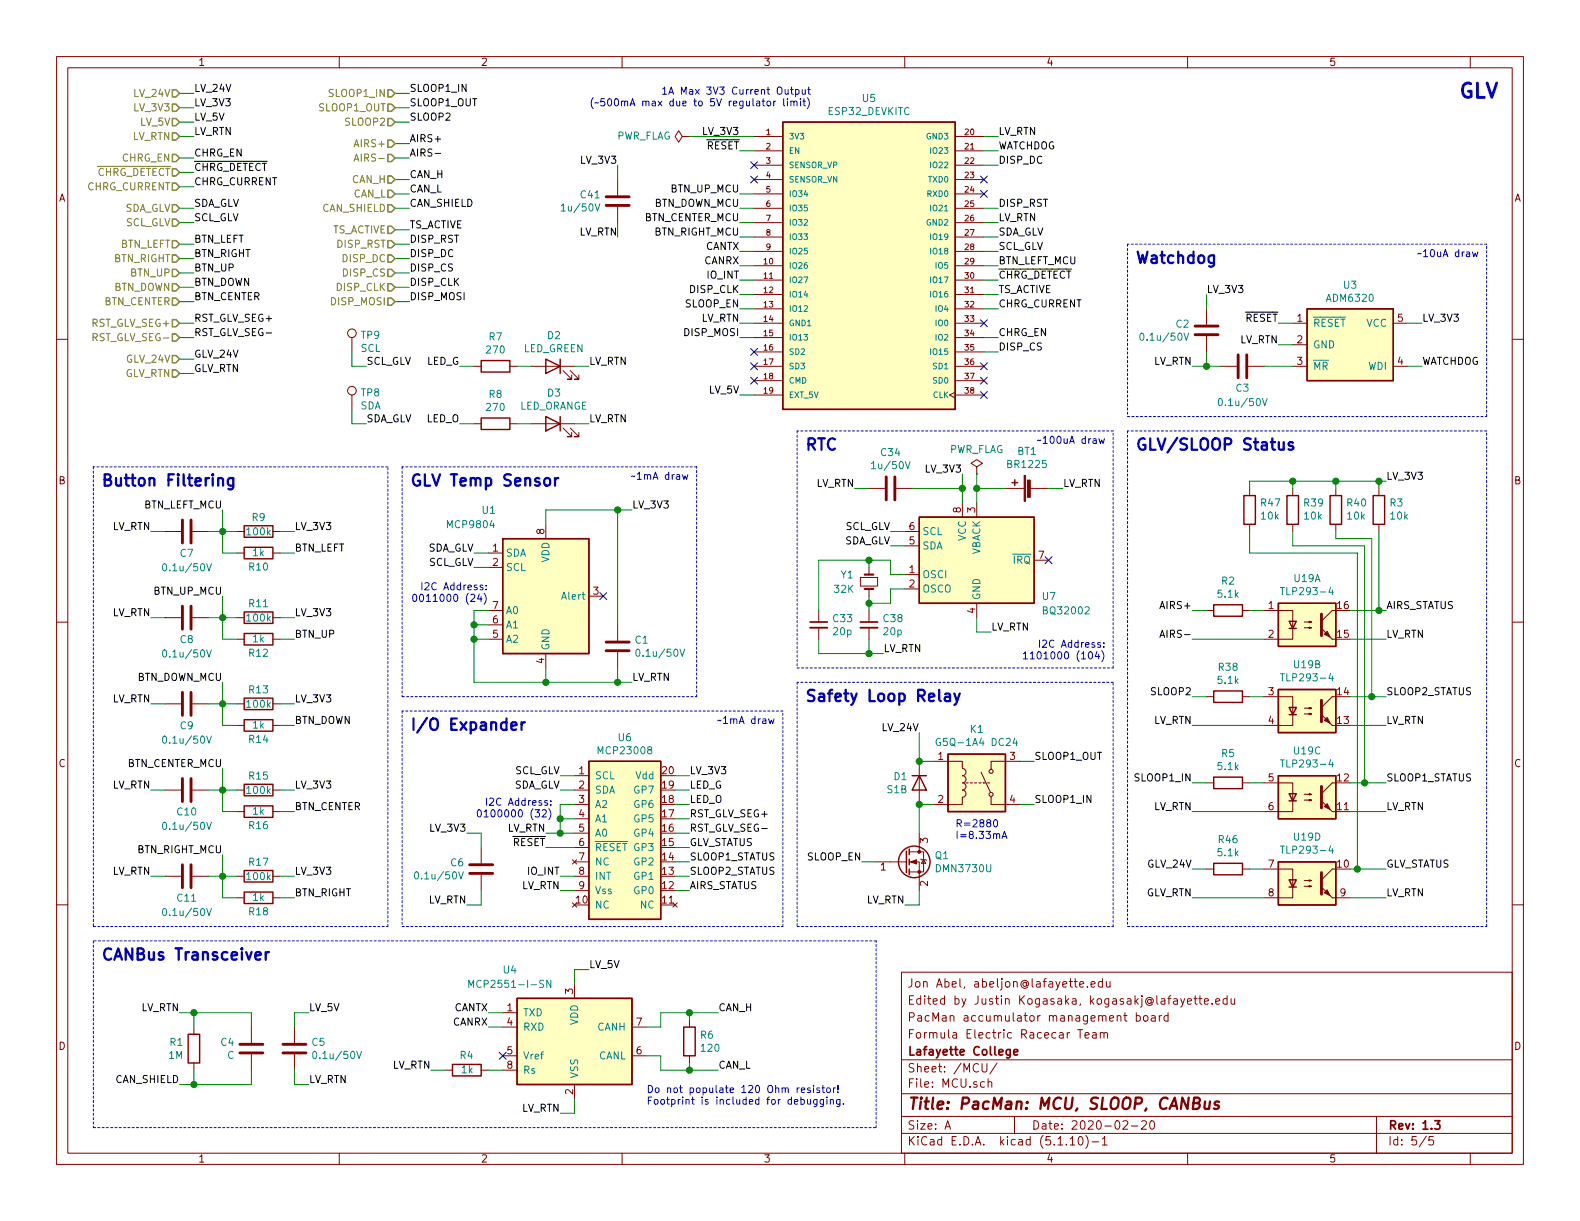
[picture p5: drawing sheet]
<svg xmlns="http://www.w3.org/2000/svg" width="279mm" height="216mm" viewBox="0 0 279 216" stroke-linecap="round" stroke-linejoin="round" font-family="sans-serif">
<g fill="none" stroke="#840000" stroke-width=".18">
<path d="M10 10h259.4v195.9h-259.4zM12 12h255.4v191.9h-255.4zM60 10v2M110 10v2M160 10v2M210 10v2M260 10v2M109.2 31.8v2.7M109.2 36.6v2.8M120.6 24.1l-.6-1-.6 1 .6 1 .6-1h1.3M121.9 24.1h.1M133.3 24.1h5.1"/>
<path d="M133.3 26.7h5.1M133.3 29.2h5.1M133.3 31.8h5.1M133.3 34.3h5.1M133.3 36.8h5.1M133.3 39.4h5.1M168.9 24.1h5.1M168.9 26.7h5.1M168.9 29.2h5.1M168.9 31.8h5.1M168.9 34.3h5.1M168.9 36.8h5.1"/>
<path d="M168.9 39.4h5.1M10 60h2M62.2 59.7v2.5M133.3 47h5.1M133.3 49.5h5.1M133.3 52.1h5.1M133.3 54.6h5.1M133.3 57.2h5.1M133.3 59.7h5.1M133.3 41.9h5.1M133.3 44.5h5.1M168.9 47h5.1"/>
<path d="M168.9 49.5h5.1M168.9 52.1h5.1M168.9 54.6h5.1M168.9 57.2h5.1M168.9 59.7h5.1M168.9 41.9h5.1M168.9 44.5h5.1M213.4 54.6v2.8M213.4 59.4v2.8M228.6 57.2h2.5M246.4 57.2h2.5M267.4 60h2"/>
<path d="M62.2 69.9v2.5M83.8 64.8h1.3M83.8 74.9h1.3M90.2 64.8h1.2M90.2 74.9h1.2M94 64.8h7.6M94 74.9h7.6M99.6 65.5l1.5 1.6h-.8h.8v-.8M99.6 75.7l1.5 1.5h-.8h.8v-.7M100.8 65.5l1.6 1.6h-.8h.8v-.8M100.8 75.7l1.6 1.5h-.8h.8v-.7M133.3 64.8h5.1"/>
<path d="M133.3 62.2h5.1M133.3 67.3h5.1M133.3 69.9h5.1M168.9 69.3l-1 .6 1 .5M168.9 64.8h5.1M168.9 62.2h5.1M168.9 67.3h5.1M168.9 69.9h5.1M215.9 64.8h2.8M220.7 64.8h2.8M228.6 64.8h2.5M228.6 61h2.5"/>
<path d="M246.4 64.8h2.5M29.2 94h2.8M34 94h2.8M41.9 94h1.3M41.9 97.8h1.3M48.3 94h1.2M48.3 97.8h1.2M86.4 97.8h2.5M96.5 92.7v2.6M153.7 86.4h2.8M158.5 86.4h2.8M160 94h2.6"/>
<path d="M160 96.5h2.6M170.2 88.9v2.5M172.7 82.6l1-.7-1-.6-1 .6 1 .7v1.2M172.7 83.8h.1M172.7 88.9v2.5M177.8 86.4h3.3M182.1 86.4h3.3M182.9 99.1h2.5M221 86.4v1.2M221 92.7v1.3M228.6 86.4v1.2M228.6 92.7v1.3"/>
<path d="M236.2 86.4v1.2M236.2 92.7v1.3M243.8 86.4v1.2M243.8 92.7v1.3M10 110h2M29.2 109.2h2.8M34 109.2h2.8M41.9 109.2h1.3M41.9 113h1.3M48.3 109.2h1.2M48.3 113h1.2M86.4 108h2.5"/>
<path d="M86.4 113h2.5M86.4 100.3h2.5M86.4 110.5h2.5M96.5 115.6v2.5M104.1 105.4h2.6M109.2 110.5v2.8M109.2 115.3v2.8M144.8 108v2M144.8 111v2M152.1 102.1h3.1v1.5h-3.1zM153.7 100.3v1.3M153.7 104.1v1.3"/>
<path d="M153.7 108v2M153.7 111v2M160 101.6h2.6M160 104.1h2.6M172.7 106.7v2.5M213.4 108h1.2M219.7 108h1.3M223.5 108h5.1v5h-5.1M230.6 111h1.3l-.4 .1v-.2l.4 .1M230.6 110h1.3l-.4 .1v-.2l.4 .1M235.6 113h.6M236.2 108h-.6l-1.9 1.9"/>
<path d="M267.4 110h2M29.2 139.7h2.8M29.2 124.5h2.8M34 139.7h2.8M34 124.5h2.8M41.9 128.3h1.3M41.9 139.7h1.3M41.9 124.5h1.3M48.3 128.3h1.2M48.3 139.7h1.2M48.3 124.5h1.2M101.6 137.2h2.5"/>
<path d="M101.6 139.7h2.5M162.6 134.6v7.6M165.1 134.6h5.1v1.3a.63 .63 0 0 1 .6 .6 .63 .63 0 0 1-.6 .7 .63 .63 0 0 1 .6 .6 .63 .63 0 0 1-.6 .6 .63 .63 0 0 1 .6 .7 .63 .63 0 0 1-.6 .6 .63 .63 0 0 1 .6 .6 .63 .63 0 0 1-.6 .7v1.2h-5.1M170.8 138.4h.4M171.6 138.4h.4M172.3 138.4h.4M173.1 138.4h.4M173.5 136.5l1.6 3.6M173.9 138.4h.1M173.9 138.4h.3M174.6 138.4h.4M180.3 134.6h-5v1.4"/>
<path d="M213.4 138.4h1.2M213.4 123.2h1.2M219.7 138.4h1.3M219.7 123.2h1.3M223.5 123.2h5.1v5.1h-5.1M223.5 138.4h5.1v5.1h-5.1M230.6 126.2h1.3l-.4 .2v-.3l.4 .1M230.6 125.2h1.3l-.4 .1v-.2l.4 .1M235.6 128.3h.6M236.2 138.4h-.6l-1.9 1.9M236.2 123.2h-.6l-1.9 1.9M10 160h2"/>
<path d="M29.2 154.9h2.8M34 154.9h2.8M41.9 154.9h1.3M41.9 158.8h1.3M41.9 143.5h1.3M48.3 154.9h1.2M48.3 158.8h1.2M48.3 143.5h1.2M85.1 149.9v2.8M85.1 154.7v2.8M101.2 159.6l.8 .8M101.2 152l.8 .8"/>
<path d="M101.6 142.2h2.5M101.6 144.8h2.5M101.6 147.3h2.5M101.6 149.9h2.5M101.6 152.4h2.5M101.6 154.9h2.5M101.6 157.5h2.5M102 159.6l-.8 .8M102 152l-.8 .8M119 159.6l.8 .8M119.8 159.6l-.8 .8M154.9 152.4h5.4"/>
<path d="M160.8 152.4h1.8v5.1M160.8 150.6h2.5v3.6h-2.5M162.6 147.3v3.3M162.8 151.9l.1 .1h.8l.1 .1M163.3 152l.4 .7h-.8zM175.3 140.8v1.4h5M213.4 153.7h1.2M219.7 153.7h1.3M223.5 153.7h5.1v5.1h-5.1M230.6 156.7h1.3l-.4 .1v-.2l.4 .1M230.6 155.7h1.3l-.4 .1v-.2l.4 .1M230.6 141.5h1.3l-.4 .1v-.2l.4 .1"/>
<path d="M230.6 140.5h1.3l-.4 .1v-.3l.4 .2M235.6 158.8h3.2M235.6 143.5h.6M236.2 153.7h-.6l-1.9 1.9M267.4 160h2M88.9 179.1h2.5M101.6 174v2.5M159.4 171.9h108v32h-108zM190.9 174.1l.7-.2v-.3h-.4l-.3 .2 .1 .7h.6M192.3 174.4v.1M192.9 174.1l.7-.2v-.3h-.5l-.2 .2 .1 .7h.6M194.9 173.6h-.4l-.3 .2 .1 .6 .2 .1h.4"/>
<path d="M194.9 173.1v1.4M195.7 173.6v.9h.4l.2-.1M196.3 173.6v.9M200.9 179.7l.4-.1 .4 .3-.1 .5-.3 .2-.4-.1M200.9 179.1v1.5M202.3 179.7l.2-.1 .4 .1v.7l-.2 .2-.4-.2zM203.6 179.7h.6l.1 .9M204.3 179.9l-.5 .1-.2 .2 .2 .4 .5-.1M205 179.6v1M205.4 179.6l-.3 .1-.1 .2M206.6 179.7l-.5-.1-.3 .3 .1 .5 .2 .2 .5-.1M206.6 179.1v1.5"/>
<path d="M208.8 176.6l.3 1M209.5 176.6l-.5 1.3-.2 .2M210 177.1l.7-.2-.1-.2-.4-.1-.2 .2 .1 .7h.5M211.1 176.6h.6M211.4 176.1v1.3l.3 .2M212 176.6h.5M212.2 176.1v1.3l.3 .2M213 177.1l.7-.2-.1-.2-.4-.1-.2 .2 .1 .7h.5M214.4 177.4v.2M215 177.1l.7-.2-.1-.2-.4-.1-.2 .2 .1 .7h.5M217 176.7l-.4-.1-.3 .3v.5l.3 .2 .4-.1M217 176.1v1.5"/>
<path d="M217.7 176.6l.1 .9 .3 .1 .2-.2M218.3 176.6v1M34.3 181.6v1.3M34.3 188v1.2M44.4 181.6v2.8M44.4 186.4v2.8M52.1 181.6v2.8M52.1 186.4v2.8M78.7 189.2h1.3M85.1 189.2h1.3M88.9 189.2h2.5M88.9 181.6h2.5"/>
<path d="M88.9 186.7h2.5M101.6 191.8v2.5M111.8 181.6h2.5M111.8 186.7h2.5M121.9 180.3v1.3M121.9 186.7v1.3M159.4 197.4h108M159.4 193.4h108M159.4 187.4h108M167.1 199.7l.5-1.5 .5 1.5M167.2 199.2h.8M173.7 188.1v1.2l.3 .3h.2l.3-.3v-1.2"/>
<path d="M174.7 191.4l.1-.1a.37 .37 0 0 1 .6 .2v.8M174.7 190.8v1.5M176.3 188l-1.3 1.9M179.4 197.4v3M190.6 182.1h.8M191 182.1v1.5M191.9 183.1l.7-.2-.1-.2-.4-.1-.2 .2v.7h.6M193.2 182.7h.6l.1 .9M193.9 182.9l-.5 .1-.3 .2 .3 .4 .5-.1M194.6 182.7a.37 .37 0 0 1 .6 .1v.8M194.6 182.6v1M195.2 182.8l.2-.2 .4 .1 .1 .9"/>
<path d="M198.6 198.3l.2-.1h.4l.2 .4-.9 1.1h.9M200.1 199.1h1.1M201.9 198.3l.2-.1h.3l.3 .1v.3v.2l-.9 .9h.9M203.5 198.2h.2a.8 .8 0 0 1 .5 .7 .8 .8 0 0 1-.5 .8 1 1 0 0 1-.2-1.5zM243.4 197.4v6.5M60 203.9v2M110 203.9v2M159.4 200.4h108M160 203.9v2M189.2 201.4l.5-.4v1.5M189.2 202.5h.9M190.9 201h.1a.8 .8 0 0 1 .5 .7 .8 .8 0 0 1-.5 .8 1 1 0 0 1-.1-1.5z"/>
<path d="M192 200.8a1.71 1.71 0 0 1 0 2.2M193.1 201.9h1.2M194.9 201.4l.5-.4v1.5M194.9 202.5h.9M210 203.9v2M252.2 200.9l-1.2 1.9M253.4 201h-.7v.7l.2-.2 .5 .1 .1 .2-.1 .5-.2 .2-.5-.2M260 203.9v2"/>
<circle cx="62.2" cy="58.9" r=".76"/>
<circle cx="62.2" cy="69.1" r=".76"/>
<circle cx="175.3" cy="136.4" r=".36"/>
<circle cx="175.3" cy="140.5" r=".36"/>
</g>
<path d="M143.3 110h3M152.1 110h3.1M178.6 185.6v1.2l-.2 .3-.4-.1M178.6 185.6h-.4l-.3 .3 .1 .5 .2 .2 .4-.1M179.3 186.1l.7-.2-.1-.3h-.4l-.2 .2v.7h.6M253.7 198.2h.9l-.5 .6 .5 .1v.6l-.2 .2-.7-.2" fill="none" stroke="#840000" stroke-width=".3"/>
<path d="M211 195l.9-.1a.46 .46 0 0 0 .3-.4 .46 .46 0 0 0-.4-.4h-.6l-.3 2h.8a.53 .53 0 0 0 .4-.5 .53 .53 0 0 0-.4-.6M213.1 194.8l-.1 1.2a.59 .59 0 0 0 .8-.1M214 194.8l-.2 1.3M215.6 194.8a.49 .49 0 0 0-.8 .3v.2l.5 .1 .3 .3-.4 .4-.5-.1" fill="none" stroke="#840000" stroke-width=".41"/>
<g fill="none" stroke="#840000" stroke-width=".25">
<path d="M138.4 21.6h30.5v50.8h-30.5zM231.1 54.6h15.3v12.7h-15.3zM85.1 63.8h5.1v2h-5.1zM85.1 73.9h5.1v2h-5.1zM96.5 63.5l2.6 1.3-2.6 1.2zM96.5 73.7l2.6 1.2-2.6 1.3zM99.1 63.5v2.5M99.1 73.7v2.5M43.2 96.8h5.1v2h-5.1zM43.2 93h5.1v2h-5.1zM88.9 95.3h15.2v20.3h-15.2zM162.6 91.4h20.3v15.3h-20.3z"/>
<path d="M178.9 85.3h1.1M179.5 84.8v1.1M220 87.6h2v5.1h-2zM227.6 87.6h2v5.1h-2zM235.2 87.6h2v5.1h-2zM242.8 87.6h2.1v5.1h-2.1zM43.2 108.2h5.1v2h-5.1zM43.2 112h5.1v2h-5.1zM214.6 106.9h5.1v2.1h-5.1zM226.1 106.7h10.1v7.6h-10.1zM228 109.9h1.2l-.6 1.2zM228 111.1h1.2"/>
<path d="M43.2 127.3h5.1v2h-5.1zM43.2 138.7h5.1v2h-5.1zM43.2 123.4h5.1v2.1h-5.1zM104.1 134.6h12.7v28h-12.7zM161.3 137.2h2.5M162.6 137.2l1.2 2.5h-2.5zM167.6 133.4h10.2v10.1h-10.2zM214.6 137.4h5.1v2h-5.1zM214.6 122.2h5.1v2h-5.1zM226.1 121.9h10.1v7.6h-10.1zM226.1 137.2h10.1v7.6h-10.1zM228 125.1h1.2l-.6 1.3z"/>
<path d="M228 126.4h1.2M43.2 153.9h5.1v2.1h-5.1zM43.2 157.7h5.1v2.1h-5.1zM43.2 142.5h5.1v2h-5.1zM160.3 150.5v3.8M160.8 150.1v1M160.8 151.9v1M160.8 153.7v1M214.6 152.7h5.1v2h-5.1zM226.1 152.4h10.1v7.6h-10.1zM228 155.6h1.2l-.6 1.2zM228 140.3h1.2l-.6 1.3z"/>
<path d="M228 156.8h1.2M228 141.6h1.2M91.4 176.5h20.4v15.3h-20.4zM33.3 182.9h2v5.1h-2zM80 188.2h5.1v2h-5.1zM120.9 181.6h2v5.1h-2z"/>
<circle cx="161.7" cy="152.4" r="2.79"/>
</g>
<g fill="none" stroke="#840000" stroke-width=".51">
<path d="M107.2 36.3h4.1M107.2 34.8h4.1M211.3 59.2h4.1M211.3 57.7h4.1M218.9 62.7v4.1M220.5 62.7v4.1M32.3 91.9v4.1M33.8 91.9v4.1M156.7 84.3v4.1M158.2 84.3v4.1M32.3 107.2v4.1M33.8 107.2v4.1"/>
<path d="M107.2 115.1h4.1M107.2 113.5h4.1M233.7 108.6v3.8M32.3 122.4v4.1M32.3 137.7v4M33.8 122.4v4.1M33.8 137.7v4M233.7 123.8v3.8M233.7 139.1v3.8M32.3 152.9v4.1M33.8 152.9v4.1M83.1 154.4h4"/>
<path d="M83.1 152.9h4M233.7 154.3v3.8M42.4 186.2h4.1M42.4 184.7h4.1M50 186.2h4.1M50 184.7h4.1"/>
</g>
<g fill="none" stroke="#008484" stroke-width=".18">
<path d="M99.2 36.4l.4-.4v1.3M99.2 37.3h.8M105.2 36l.5 1.3 .4-1.3M201.7 59l.2-.1a.69 .69 0 0 1 .4 .6 .69 .69 0 0 1-.4 .7l-.2-.2-.1-.3zM209.4 58.9l.4 1.3 .4-1.3M215.5 70.6l.2-.1a.69 .69 0 0 1 .5 .6 .69 .69 0 0 1-.5 .6l-.2-.1-.1-.4zM223.2 70.5l.4 1.2 .5-1.2M28.9 99.8l.2-.1a.69 .69 0 0 1 .4 .6 .69 .69 0 0 1-.4 .6l-.2-.1-.1-.3zM36.6 99.7l.4 1.2 .4-1.2M154.1 82l.4-.4v1.3M154.1 82.9h.7M160.1 81.6l.4 1.3 .4-1.3"/>
<path d="M28.9 115l.2-.1a.69 .69 0 0 1 .4 .6 .69 .69 0 0 1-.4 .7l-.2-.1-.1-.4zM36.6 114.9l.4 1.3 .4-1.3M112.5 114.9l.3-.1a.69 .69 0 0 1 .4 .6 .69 .69 0 0 1-.4 .7l-.3-.2-.1-.3zM120.2 114.8l.4 1.3 .5-1.3M226.4 119.1h.7M226.4 103.9h.7M235.3 119.1l-.3 .9h.8M235.3 103.8l-.3 .9h.8M235.6 104.3v.9M235.6 119.6v.8M28.9 130.3l.2-.2a.69 .69 0 0 1 .4 .7 .69 .69 0 0 1-.4 .6l-.2-.1-.1-.4zM36.6 130.1l.4 1.3 .4-1.3"/>
<path d="M166.3 130.6a.59 .59 0 0 0-.8 .6 .59 .59 0 0 0 .8 .6v-.5h-.2M179.5 130.5l-.4 .9h.8M179.8 131v.8M226.4 134.4h.7M235.3 134.3l-.3 .9h.8M235.6 134.8v.8M28.9 145.5l.2-.1a.69 .69 0 0 1 .4 .6 .69 .69 0 0 1-.4 .7l-.2-.2-.1-.3zM36.6 145.4l.4 1.3 .4-1.3M73.4 154.3l.2-.1a.69 .69 0 0 1 .4 .6 .69 .69 0 0 1-.4 .6l-.2-.1-.1-.4zM81.1 154.2l.4 1.2 .4-1.2M226.4 149.6h.7M235.3 149.6l-.3 .8h.8"/>
<path d="M235.6 150v.9M28.9 160.8l.2-.2a.69 .69 0 0 1 .4 .7 .69 .69 0 0 1-.4 .6l-.2-.1-.1-.4zM36.6 160.6l.4 1.3 .4-1.3M82.9 174.6v-1.3l.4 .9 .4-.9v1.3M97.4 173.3v1.3l-.7-1.3v1.3M55.4 186l.2-.1a.69 .69 0 0 1 .4 .6 .69 .69 0 0 1-.4 .7l-.2-.2-.1-.3zM63.1 185.9l.4 1.3 .4-1.3"/>
</g>
<g fill="#ffffc2" stroke="#ffffc2" stroke-width=".18">
<path d="M104.1 134.6h12.7v28h-12.7z"/>
<path d="M226.1 152.4h10.1v7.6h-10.1z"/>
<path d="M138.4 21.6h30.5v50.8h-30.5z"/>
<path d="M162.6 91.4h20.3v15.3h-20.3z"/>
<path d="M167.6 133.4h10.2v10.1h-10.2z"/>
<path d="M88.9 95.3h15.2v20.3h-15.2z"/>
<path d="M226.1 121.9h10.1v7.6h-10.1z"/>
<path d="M226.1 137.2h10.1v7.6h-10.1z"/>
<path d="M226.1 106.7h10.1v7.6h-10.1z"/>
<path d="M231.1 54.6h15.3v12.7h-15.3z"/>
<path d="M91.4 176.5h20.4v15.3h-20.4z"/>
</g>
<g fill="#840000" stroke="#840000" stroke-width=".18">
<path d="M233.7 156.8l1.9 2z"/>
<path d="M234.2 157.9l.5-.5 .5 1z"/>
<path d="M181.1 84.1h.3v4.5h-.3z"/>
<path d="M181.7 84.9h.5v3h-.5z"/>
<path d="M161 152.4l1.1-.4v.8z"/>
<path d="M233.7 126.4l1.9 1.9z"/>
<path d="M234.2 127.4l.5-.5 .5 1z"/>
<path d="M233.7 141.6l1.9 1.9z"/>
<path d="M234.2 142.6l.5-.5 .5 1z"/>
<path d="M233.7 111.1l1.9 1.9z"/>
<path d="M234.2 112.1l.5-.5 .5 1z"/>
<circle cx="162.6" cy="154.2" r=".25"/>
<circle cx="162.6" cy="150.6" r=".25"/>
</g>
<path d="M152.9 101.6h1.5M152.9 104.1h1.5" fill="none" stroke="#840000" stroke-width=".38"/>
<path d="M143.3 111h3M152.1 111h3.1" fill="none" stroke="#840000" stroke-width=".33"/>
<g fill="none" stroke="#0000c2" stroke-width=".18" stroke-dasharray=".4 .4">
<path d="M199.4 43.2v30.5M262.9 43.2h-63.5M141 76.2v41.9M196.8 76.2h-55.8M199.4 73.7h63.5M199.4 76.2v87.6M262.9 73.7v-30.5M262.9 76.2h-63.5M16.5 82.6v81.2M68.6 82.6h-52.1M71.1 82.6v40.6M123.2 82.6h-52.1"/>
<path d="M141 118.1h55.8M196.8 118.1v-41.9M71.1 123.2h52.1M71.1 125.7v38.1M123.2 123.2v-40.6M138.4 125.7h-67.3M141 120.7v43.1M196.8 120.7h-55.8M16.5 166.4v33M16.5 163.8h52.1M68.6 163.8v-81.2M71.1 163.8h67.3"/>
<path d="M138.4 163.8v-38.1M141 163.8h55.8M154.9 166.4h-138.4M196.8 163.8v-43.1M199.4 163.8h63.5M262.9 163.8v-87.6M16.5 199.4h138.4M154.9 199.4v-33"/>
</g>
<g fill="none" stroke="#008400" stroke-width=".18">
<path d="M31.7 19.1h2.6M31.7 16.5h2.6M69.8 19.1h2.6M69.8 16.5h2.6M31.7 27.9h2.6M31.7 30.5h2.6M31.7 33h2.6M31.7 36.8h2.6M31.7 39.4h2.6M31.7 24.1h2.6M31.7 21.6h2.6M69.8 25.4h2.6"/>
<path d="M69.8 27.9h2.6M69.8 36.8h2.6M69.8 21.6h2.6M69.8 34.3h2.6M69.8 31.8h2.6M109.2 29.2v2.6M109.2 39.4v2.5M121.9 24.1h11.4M130.8 36.8h2.5M130.8 26.7h2.5M130.8 39.4h2.5M130.8 34.3h2.5"/>
<path d="M174 36.8h2.5M174 29.2h2.5M174 26.7h2.5M174 39.4h2.5M174 24.1h2.5M31.7 57.2h2.6M31.7 50.8h2.6M31.7 53.3h2.6M31.7 48.3h2.6M31.7 59.7h2.6M31.7 45.7h2.6M31.7 43.2h2.6"/>
<path d="M69.8 50.8h2.6M69.8 53.3h2.6M69.8 48.3h2.6M69.8 45.7h2.6M69.8 43.2h2.6M69.8 40.6h2.6M130.8 47h2.5M130.8 49.5h2.5M130.8 41.9h2.5M130.8 54.6h2.5M130.8 57.2h2.5M130.8 52.1h2.5"/>
<path d="M130.8 59.7h2.5M130.8 44.5h2.5M174 47h2.5M174 49.5h2.5M174 41.9h2.5M174 54.6h2.5M174 52.1h2.5M174 59.7h2.5M174 44.5h2.5M213.4 52.1v2.5M226.1 57.2h2.5M248.9 57.2h2.6"/>
<path d="M31.7 63.5h2.6M31.7 66h2.6M62.2 62.2v2.6h2.6M62.2 72.4v2.5h2.6M81.3 74.9h2.5M81.3 64.8h2.5M91.4 74.9h2.6M91.4 64.8h2.6M101.6 74.9h2.5M101.6 64.8h2.5M130.8 69.9h2.5M174 62.2h2.5"/>
<path d="M210.8 64.8h5.1M213.4 62.2v2.6M223.5 64.8h5.1M226.1 61h2.5M248.9 64.8h2.6M26.7 94h2.5M36.8 94h5.1M39.4 90.2v7.6h2.5M49.5 97.8h2.6M49.5 94h2.6M83.8 97.8h2.6M109.2 90.2v20.3"/>
<path d="M111.8 90.2h-15.3v2.5M151.1 86.4h2.6M153.7 99.1v1.2M157.5 96.5h2.5M157.5 94h2.5M161.3 86.4h8.9M170.2 83.8v5.1M172.7 83.8v5.1M172.7 86.4h5.1M185.4 86.4h2.6M221 94v3.8h19v55.9M228.6 94v2.5h12.7v41.9"/>
<path d="M228.6 85.1v1.3M236.2 94v1.3h6.4v27.9M236.2 85.1v1.3M243.8 85.1v1.3M243.8 94v14M245.1 85.1h-24.1v1.3M26.7 109.2h2.5M36.8 109.2h5.1M39.4 105.4v7.6h2.5M49.5 113h2.6M49.5 109.2h2.6M83.8 100.3h2.6"/>
<path d="M83.8 113h2.6M83.8 110.5h2.6M86.4 108h-2.6v12.7h28M96.5 118.1v2.6M109.2 118.1v2.6M144.8 113v2.6h11.4M153.7 105.4v2.6M153.7 113v2.6M160 101.6h-2.5v-2.5h-12.7v8.9M160 104.1h-2.5v2.6h-3.8M172.7 109.2v2.6h2.6M210.8 108h2.6"/>
<path d="M210.8 113h12.7M221 108h2.5M238.8 108h6.3M238.8 113h6.3M26.7 139.7h2.5M26.7 124.5h2.5M36.8 139.7h5.1M36.8 124.5h5.1M39.4 135.9v7.6h2.5M39.4 120.7v7.6h2.5M49.5 128.3h2.6M49.5 139.7h2.6"/>
<path d="M49.5 124.5h2.6M99.1 139.7h2.5M99.1 137.2h2.5M119.4 139.7h2.5M119.4 137.2h2.5M162.6 129.5v5.1h2.5M180.3 134.6h2.6M210.8 138.4h2.6M210.8 123.2h2.6M210.8 128.3h12.7M221 138.4h2.5M221 123.2h2.5"/>
<path d="M238.8 138.4h6.3M238.8 123.2h6.3M238.8 128.3h6.3M26.7 154.9h2.5M36.8 154.9h5.1M39.4 151.1v7.7h2.5M49.5 158.8h2.6M49.5 154.9h2.6M49.5 143.5h2.6M82.5 147.3h2.6v2.6M85.1 157.5v2.5h-2.6M96.5 147.3h5.1"/>
<path d="M96.5 149.9h5.1M99.1 154.9h2.5M99.1 144.8h2.5M99.1 157.5h2.5M101.6 142.2h-2.5v5.1M119.4 147.3h2.5M119.4 152.4h2.5M119.4 154.9h2.5M119.4 142.2h2.5M119.4 149.9h2.5M119.4 144.8h2.5M119.4 157.5h2.5"/>
<path d="M152.4 152.4h2.5M162.6 157.5v2.5h-2.6M165.1 142.2h-2.5v5.1M180.3 142.2h2.6M210.8 158.8h12.7M210.8 153.7h2.6M210.8 143.5h12.7M221 153.7h2.5M238.8 158.8h6.3M238.8 153.7h6.3M238.8 143.5h6.3M31.7 179.1h12.7v2.5"/>
<path d="M34.3 179.1v2.5M54.6 179.1h-2.5v2.5M86.4 179.1h2.5M104.1 171.5h-2.5v2.5M121.9 179.1v1.2M127 179.1h-10.2v2.5h-2.5M34.3 189.2v2.6M44.4 189.2v2.6h-12.7M52.1 189.2v2.6h2.5M76.2 189.2h2.5M86.4 189.2h2.5M86.4 181.6h2.5"/>
<path d="M101.6 194.3v2.6h-2.5M114.3 186.7h2.5v2.5h10.2M121.9 188v1.2"/>
</g>
<g fill="none" stroke="#848400" stroke-width=".25">
<path d="M30.5 18.4h.6l.6 .7-.6 .6h-.6zM30.5 15.9h.6l.6 .6-.6 .6h-.6zM68.6 18.4h.6l.6 .7-.6 .6h-.6zM68.6 15.9h.6l.6 .6-.6 .6h-.6zM30.5 38.7h.6l.6 .7-.6 .6h-.6zM30.5 23.5h.6l.6 .6-.6 .7h-.6zM30.5 32.4h.6l.6 .6-.6 .7h-.6zM30.5 36.2h.6l.6 .6-.6 .7h-.6zM30.5 21h.6l.6 .6-.6 .6h-.6zM30.5 27.3h.6l.6 .6-.6 .7h-.6zM30.5 29.8h.6l.6 .7-.6 .6h-.6zM68.6 31.1h.6l.6 .7-.6 .6h-.6z"/>
<path d="M68.6 21h.6l.6 .6-.6 .6h-.6zM68.6 36.2h.6l.6 .6-.6 .7h-.6zM68.6 24.8h.6l.6 .6-.6 .6h-.6zM68.6 33.7h.6l.6 .6-.6 .6h-.6zM68.6 27.3h.6l.6 .6-.6 .7h-.6zM30.5 42.5h.6l.6 .7-.6 .6h-.6zM30.5 59.1h.6l.6 .6-.6 .6h-.6zM30.5 52.7h.6l.6 .6-.6 .7h-.6zM30.5 50.2h.6l.6 .6-.6 .6h-.6zM30.5 47.6h.6l.6 .7-.6 .6h-.6zM30.5 45.1h.6l.6 .6-.6 .7h-.6zM30.5 56.5h.6l.6 .7-.6 .6h-.6z"/>
<path d="M68.6 40h.6l.6 .6-.6 .7h-.6zM68.6 42.5h.6l.6 .7-.6 .6h-.6zM68.6 45.1h.6l.6 .6-.6 .7h-.6zM68.6 47.6h.6l.6 .7-.6 .6h-.6zM68.6 50.2h.6l.6 .6-.6 .6h-.6zM68.6 52.7h.6l.6 .6-.6 .7h-.6zM30.5 65.4h.6l.6 .6-.6 .7h-.6zM30.5 62.9h.6l.6 .6-.6 .6h-.6z"/>
</g>
<path d="M62.6 28.5l.4-1.3 .4 1.3M62.7 28.1h.6" fill="none" stroke="#848400" stroke-width=".18"/>
<path d="M76.9 27.1h1M205.1 112.7l.4-1.3 .4 1.3M205.2 112.3h.6" fill="none" stroke="#000" stroke-width=".18"/>
<g fill="none" stroke="#0000c2" stroke-width=".18">
<path d="M104.9 17.3a1.47 1.47 0 0 0 0 1.9M105.8 18.1l-.6 .1M106.9 17.4h-.6l-.1 .7 .5-.2 .3 .3v.3l-.3 .2-.5-.1M107.6 17.5l.1-.1a.69 .69 0 0 1 .5 .7 .69 .69 0 0 1-.5 .6 .83 .83 0 0 1-.1-1.2zM108.8 17.6l.1-.2a.67 .67 0 0 1 .5 .7 .67 .67 0 0 1-.5 .6l-.3-.5zM109.9 18l.2-.1h.3l.1 .8M109.9 17.9v.8M110.5 18.1l.1-.2h.3l.1 .8M117.2 15.7l.3-.3v1.3M117.2 16.7h.7M118.3 16.7l.4-1.3 .4 1.3M118.4 16.3h.6"/>
<path d="M142 17.9h.4M142.2 17.4v1.1l.2 .2M142.7 17.3a1.4 1.4 0 0 1 0 1.9M142.8 15.8h.5M143 15.4v1.1l.3 .2M251.3 44.8l-.6 .1M251.7 44.5l.4-.4v1.3M251.7 45.4h.8M184.1 77.8l-.6 .1M184.5 77.5l.3-.4v1.3M184.5 78.4h.7M112.3 84.2l-.6 .1"/>
<path d="M112.7 83.8l.4-.3v1.3M112.7 84.8h.7M73.1 105.2l.2-.1a.69 .69 0 0 1 .4 .6 .69 .69 0 0 1-.4 .6l-.2-.1-.1-.3zM74.3 105.2l.2-.1a.67 .67 0 0 1 .4 .6 .67 .67 0 0 1-.4 .6l-.3-.4zM74.6 103v1.3M181 115.6l.3-.4v1.3M181 116.5h.7M182.2 115.6l.3-.4v1.3M182.2 116.5h.7M183.5 115.4l.2-.2a.67 .67 0 0 1 .4 .7 .67 .67 0 0 1-.4 .6l-.3-.5zM183.8 113.2v1.3M127.5 127.3l-.6 .2"/>
<path d="M127.9 127l.4-.3v1.2M127.9 127.9h.8M84.5 143.3l.2-.1a.69 .69 0 0 1 .4 .6 .69 .69 0 0 1-.4 .6l-.2-.1-.1-.3zM85.6 143.5l.4-.3v1.2M85.6 144.4h.7M86 141.1v1.3M175.8 145.1l.2-.2a.69 .69 0 0 1 .4 .7 .69 .69 0 0 1-.4 .6l-.3-.2v-.3zM177.2 148.3l.4-1.3 .5 1.3M177.3 147.9h.6M141.7 192.8l.6-.1-.1-.3h-.3l-.2 .1 .1 .6h.4M142.8 194.4v.8h.4l.1-.1M143.3 192.4h-.3l-.2 .1v.2l.5 .1v.3h-.5"/>
<path d="M143.3 194.4v.8M143.9 191.9v.1M143.9 192.4v.8M144.5 194.4l-.1 1.2-.2 .1-.3-.1M144.5 194.5l-.4-.1-.2 .2 .1 .6h.5M144.9 192.4h-.3l-.2 .1 .1 .2 .4 .1v.3h-.5M145.3 192.4h.5M145.5 191.9v1.1l.3 .2M145.6 194.4v1.2l-.2 .1-.3-.1M145.6 194.5l-.3-.1-.3 .2 .1 .6h.5M146.2 192.5l.2-.1 .4 .1v.5l-.1 .1-.3 .1-.2-.1zM146.2 194v.1"/>
<path d="M146.2 194.4v.8M146.8 194.5l.2-.1 .3 .1 .1 .7M146.8 194.4v.8M147.4 192.4v.8M147.8 192.4h-.3l-.1 .2M148.2 193.1v.1M148.2 191.9v.8M148.5 194.4v1l-.2 .3-.3-.1M148.5 194.5l-.3-.1-.3 .2 .2 .6h.4M149.1 195.1v.1"/>
</g>
<g fill="none" stroke="#0000c2" stroke-width=".41">
<path d="M228.6 78.3l-.2-.1-.4 .1-.1 .2 .1 .3a.67 .67 0 0 1 .7 .4l-.3 .3-.5-.1M38.6 84.7a.49 .49 0 0 1 .8 .1v1.1M41.2 84.5v1.7a.54 .54 0 0 1-.8 .2M41.2 84.6l-.5-.1-.4 .4v.6l.2 .3 .2 .1 .5-.1M98.1 84.5v1.4M98.7 84.5l-.4 .1-.2 .3M90.4 128.4l1-.2-.1-.4-.6-.1-.3 .3 .1 1 .2 .1 .6-.1M92.2 127.7v1.4M92.8 127.7l-.4 .1-.2 .3M167.1 122.7l.2-.1 .6 .1 .1 1.3M168 123.1l-.7 .1a.39 .39 0 0 0-.3 .4 .39 .39 0 0 0 .3 .4l.7-.1M168.8 122.6l.4 1.4"/>
<path d="M169.7 122.6l-.6 1.9-.3 .1M47 168.4v1.3M47.5 168.4l-.3 .1-.2 .2"/>
</g>
<g fill="#008400" stroke="#008400" stroke-width=".25">
<circle cx="121.9" cy="189.2" r=".51"/>
<circle cx="213.4" cy="64.8" r=".51"/>
<circle cx="236.2" cy="85.1" r=".51"/>
<circle cx="39.4" cy="94" r=".51"/>
<circle cx="121.9" cy="179.1" r=".51"/>
<circle cx="83.8" cy="113" r=".51"/>
<circle cx="172.7" cy="86.4" r=".51"/>
<circle cx="162.6" cy="134.6" r=".51"/>
<circle cx="162.6" cy="142.2" r=".51"/>
<circle cx="109.2" cy="90.2" r=".51"/>
<circle cx="109.2" cy="120.7" r=".51"/>
<circle cx="153.7" cy="106.7" r=".51"/>
<circle cx="153.7" cy="99.1" r=".51"/>
<circle cx="96.5" cy="120.7" r=".51"/>
<circle cx="83.8" cy="110.5" r=".51"/>
<circle cx="153.7" cy="115.6" r=".51"/>
<circle cx="228.6" cy="85.1" r=".51"/>
<circle cx="170.2" cy="86.4" r=".51"/>
<circle cx="243.8" cy="85.1" r=".51"/>
<circle cx="99.1" cy="147.3" r=".51"/>
<circle cx="39.4" cy="109.2" r=".51"/>
<circle cx="39.4" cy="124.5" r=".51"/>
<circle cx="39.4" cy="139.7" r=".51"/>
<circle cx="243.8" cy="108" r=".51"/>
<circle cx="39.4" cy="154.9" r=".51"/>
<circle cx="242.6" cy="123.2" r=".51"/>
<circle cx="241.3" cy="138.4" r=".51"/>
<circle cx="240" cy="153.7" r=".51"/>
<circle cx="34.3" cy="179.1" r=".51"/>
<circle cx="34.3" cy="191.8" r=".51"/>
<circle cx="99.1" cy="144.8" r=".51"/>
</g>
<g fill="none" stroke="#000084" stroke-width=".18">
<path d="M132.7 28.6l1.3 1.2M132.7 31.1l1.3 1.3M134 28.6l-1.3 1.2M134 31.1l-1.3 1.3M173.4 31.1l1.2 1.3M173.4 33.7l1.2 1.2M174.6 31.1l-1.2 1.3M174.6 33.7l-1.2 1.2M173.4 56.5l1.2 1.3M174.6 56.5l-1.2 1.3M132.7 66.7l1.3 1.2M132.7 64.2l1.3 1.2"/>
<path d="M132.7 61.6l1.3 1.2M134 66.7l-1.3 1.2M134 64.2l-1.3 1.2M134 61.6l-1.3 1.2M173.4 69.2l1.2 1.3M173.4 66.7l1.2 1.2M173.4 64.2l1.2 1.2M174.6 69.2l-1.2 1.3M174.6 66.7l-1.2 1.2M174.6 64.2l-1.2 1.2M184.8 98.5l1.2 1.2M186 98.5l-1.2 1.2"/>
<path d="M106.1 104.8l1.2 1.2M107.3 104.8l-1.2 1.2M88.3 186.1l1.2 1.2M89.5 186.1l-1.2 1.2"/>
</g>
<text font-size="3.5" fill="#0000c2" x="257.8" y="17.3">GLV</text>
<g font-size="2.8" fill="#0000c2">
<text x="200.7" y="46.6">Watchdog</text>
<text x="142.2" y="79.6">RTC</text>
<text x="200.7" y="79.6">GLV/SLOOP Status</text>
<text x="17.8" y="86">Button Filtering</text>
<text x="72.4" y="86">GLV Temp Sensor</text>
<text x="142.2" y="124.1">Safety Loop Relay</text>
<text x="72.4" y="129.2">I/O Expander</text>
<text x="17.8" y="169.8">CANBus Transceiver</text>
</g>
<text font-size="2.8" fill="#840000" x="160.4" y="196.2">Title: PacMan: MCU, SLOOP, CANBus</text>
<g font-size="2.1" fill="#840000">
<text x="160.4" y="177.6">Edited by Justin Kogasaka, kogasakj@lafayette.edu</text>
<text x="160.4" y="174.6">Jon Abel, abeljon@lafayette.edu</text>
<text x="160.4" y="183.6">Formula Electric Racecar Team</text>
<text x="160.4" y="180.6">PacMan accumulator management board</text>
<text x="160.4" y="189.6">Sheet: /MCU/</text>
<text x="160.4" y="186.6">Lafayette College</text>
<text x="160.4" y="192.3">File: MCU.sch</text>
<text x="160.4" y="202.5">KiCad E.D.A. kicad (5.1.10)-1</text>
<text x="160.4" y="199.7">Size: A</text>
<text x="182.4" y="199.7">Date: 2020-02-20</text>
<text x="245.4" y="199.7">Rev: 1.3</text>
<text x="245.4" y="202.5">Id: 5/5</text>
</g>
<g font-size="1.8" fill="#840000">
<text x="35" y="11.6">1</text>
<text x="85" y="11.6">2</text>
<text x="135" y="11.6">3</text>
<text x="185" y="11.6">4</text>
<text x="235" y="11.6">5</text>
<text x="10.4" y="35.6">A</text>
<text x="267.8" y="35.6">A</text>
<text x="229.4" y="56.9">1</text>
<text x="247.2" y="56.9">5</text>
<text x="229.4" y="60.7">2</text>
<text x="229.4" y="64.5">3</text>
<text x="247.2" y="64.5">4</text>
<text x="10.4" y="85.6">B</text>
<text x="267.8" y="85.6">B</text>
<text x="96.3" y="94.5" transform="rotate(-90 96.3 94.5)">8</text>
<text x="160.8" y="93.7">6</text>
<text x="169.9" y="90.7" transform="rotate(-90 169.9 90.7)">8</text>
<text x="172.5" y="90.7" transform="rotate(-90 172.5 90.7)">3</text>
<text x="87.1" y="97.5">1</text>
<text x="87.1" y="100.1">2</text>
<text x="160.8" y="101.3">1</text>
<text x="160.8" y="96.3">5</text>
<text x="183.7" y="98.8">7</text>
<text x="87.1" y="107.7">7</text>
<text x="104.9" y="105.2">3</text>
<text x="160.8" y="103.9">2</text>
<text x="224.3" y="107.7">1</text>
<text x="236.5" y="107.7">16</text>
<text x="87.1" y="112.8">5</text>
<text x="87.1" y="110.2">6</text>
<text x="172.5" y="108.4" transform="rotate(-90 172.5 108.4)">4</text>
<text x="224.3" y="112.8">2</text>
<text x="236.5" y="112.8">15</text>
<text x="96.3" y="117.3" transform="rotate(-90 96.3 117.3)">4</text>
<text x="224.3" y="122.9">3</text>
<text x="236.5" y="122.9">14</text>
<text x="224.3" y="128">4</text>
<text x="236.5" y="128">13</text>
<text x="10.4" y="135.6">C</text>
<text x="102.4" y="136.9">1</text>
<text x="117.1" y="136.9">20</text>
<text x="165.9" y="134.4">1</text>
<text x="178.6" y="134.4">3</text>
<text x="267.8" y="135.6">C</text>
<text x="102.4" y="139.4">2</text>
<text x="102.4" y="142">3</text>
<text x="117.1" y="139.4">19</text>
<text x="117.1" y="142">18</text>
<text x="165.9" y="142">2</text>
<text x="178.6" y="142">4</text>
<text x="224.3" y="138.2">5</text>
<text x="224.3" y="143.3">6</text>
<text x="236.5" y="143.3">11</text>
<text x="236.5" y="138.2">12</text>
<text x="102.4" y="144.5">4</text>
<text x="102.4" y="147.1">5</text>
<text x="102.4" y="149.6">6</text>
<text x="117.1" y="149.6">15</text>
<text x="117.1" y="147.1">16</text>
<text x="117.1" y="144.5">17</text>
<text x="164.1" y="149.1" transform="rotate(-90 164.1 149.1)">3</text>
<text x="102.4" y="152.1">7</text>
<text x="102.4" y="154.7">8</text>
<text x="117.1" y="154.7">13</text>
<text x="117.1" y="152.1">14</text>
<text x="155.7" y="153.9">1</text>
<text x="224.3" y="153.4">7</text>
<text x="236.5" y="153.4">10</text>
<text x="101.9" y="159.8">10</text>
<text x="102.4" y="157.2">9</text>
<text x="117.1" y="159.8">11</text>
<text x="117.1" y="157.2">12</text>
<text x="164.1" y="156.7" transform="rotate(-90 164.1 156.7)">2</text>
<text x="224.3" y="158.5">8</text>
<text x="237" y="158.5">9</text>
<text x="89.7" y="178.8">1</text>
<text x="101.3" y="175.7" transform="rotate(-90 101.3 175.7)">3</text>
<text x="10.4" y="185.6">D</text>
<text x="89.7" y="181.4">4</text>
<text x="112.5" y="181.4">7</text>
<text x="267.8" y="185.6">D</text>
<text x="89.7" y="186.4">5</text>
<text x="89.7" y="189">8</text>
<text x="112.5" y="186.4">6</text>
<text x="101.3" y="193.5" transform="rotate(-90 101.3 193.5)">2</text>
<text x="35" y="205.5">1</text>
<text x="85" y="205.5">2</text>
<text x="135" y="205.5">3</text>
<text x="185" y="205.5">4</text>
<text x="235" y="205.5">5</text>
</g>
<g font-size="1.8" fill="#848400">
<text x="23.8" y="17.1">LV_24V</text>
<text x="58.4" y="17.1">SLOOP1_IN</text>
<text x="23.8" y="19.7">LV_3V3</text>
<text x="24.8" y="22.2">LV_5V</text>
<text x="56.4" y="19.7">SLOOP1_OUT</text>
<text x="61.1" y="22.2">SLOOP2</text>
<text x="21.6" y="28.6">CHRG_EN</text>
<text x="23.3" y="24.8">LV_RTN</text>
<text x="63.1" y="26">AIRS+</text>
<text x="63.5" y="28.6">AIRS-</text>
<text x="15.4" y="33.7">CHRG_CURRENT</text>
<text x="17" y="31.1">CHRG_DETECT</text>
<text x="62.2" y="32.4">CAN_H</text>
<text x="62.4" y="34.9">CAN_L</text>
<text x="21.9" y="37.5">SDA_GLV</text>
<text x="22.1" y="40">SCL_GLV</text>
<text x="57" y="37.5">CAN_SHIELD</text>
<text x="58.6" y="41.3">TS_ACTIVE</text>
<text x="20.1" y="46.4">BTN_RIGHT</text>
<text x="21.2" y="43.8">BTN_LEFT</text>
<text x="59.7" y="43.8">DISP_RST</text>
<text x="60.7" y="46.4">DISP_DC</text>
<text x="18.3" y="54">BTN_CENTER</text>
<text x="20" y="51.4">BTN_DOWN</text>
<text x="23.1" y="48.9">BTN_UP</text>
<text x="58.7" y="54">DISP_MOSI</text>
<text x="59.6" y="51.4">DISP_CLK</text>
<text x="60.8" y="48.9">DISP_CS</text>
<text x="16.3" y="57.8">RST_GLV_SEG+</text>
<text x="16.8" y="60.3">RST_GLV_SEG-</text>
<text x="22.5" y="64.1">GLV_24V</text>
<text x="22" y="66.7">GLV_RTN</text>
</g>
<g font-size="1.8">
<text x="34.3" y="16.3">LV_24V</text>
<text x="72.4" y="16.3">SLOOP1_IN</text>
<text x="34.3" y="18.8">LV_3V3</text>
<text x="34.3" y="23.9">LV_RTN</text>
<text x="34.3" y="21.3">LV_5V</text>
<text x="72.4" y="21.3">SLOOP2</text>
<text x="72.4" y="18.8">SLOOP1_OUT</text>
<text x="124.4" y="23.9">LV_3V3</text>
<text x="176.5" y="23.9">LV_RTN</text>
<text x="34.3" y="27.7">CHRG_EN</text>
<text x="72.4" y="27.7">AIRS-</text>
<text x="72.4" y="25.1">AIRS+</text>
<text x="102.8" y="29">LV_3V3</text>
<text x="124.9" y="26.4">RESET</text>
<text x="176.5" y="26.4">WATCHDOG</text>
<text x="176.5" y="29">DISP_DC</text>
<text x="34.3" y="32.8">CHRG_CURRENT</text>
<text x="34.3" y="30.2">CHRG_DETECT</text>
<text x="72.4" y="34">CAN_L</text>
<text x="72.4" y="31.5">CAN_H</text>
<text x="118.7" y="34">BTN_UP_MCU</text>
<text x="34.3" y="36.6">SDA_GLV</text>
<text x="34.3" y="39.1">SCL_GLV</text>
<text x="72.4" y="40.4">TS_ACTIVE</text>
<text x="72.4" y="36.6">CAN_SHIELD</text>
<text x="102.3" y="41.7">LV_RTN</text>
<text x="113.9" y="39.1">BTN_CENTER_MCU</text>
<text x="115.6" y="36.6">BTN_DOWN_MCU</text>
<text x="115.7" y="41.7">BTN_RIGHT_MCU</text>
<text x="176.5" y="39.1">LV_RTN</text>
<text x="176.5" y="41.7">SDA_GLV</text>
<text x="176.5" y="36.6">DISP_RST</text>
<text x="34.3" y="42.9">BTN_LEFT</text>
<text x="34.3" y="45.5">BTN_RIGHT</text>
<text x="72.4" y="45.5">DISP_DC</text>
<text x="72.4" y="42.9">DISP_RST</text>
<text x="124.5" y="46.7">CANRX</text>
<text x="124.7" y="44.2">CANTX</text>
<text x="176.5" y="44.2">SCL_GLV</text>
<text x="176.5" y="46.7">BTN_LEFT_MCU</text>
<text x="34.3" y="48">BTN_UP</text>
<text x="34.3" y="50.5">BTN_DOWN</text>
<text x="34.3" y="53.1">BTN_CENTER</text>
<text x="72.4" y="53.1">DISP_MOSI</text>
<text x="72.4" y="50.5">DISP_CLK</text>
<text x="72.4" y="48">DISP_CS</text>
<text x="122.1" y="51.8">DISP_CLK</text>
<text x="125.1" y="49.3">IO_INT</text>
<text x="176.5" y="49.3">CHRG_DETECT</text>
<text x="176.5" y="51.8">TS_ACTIVE</text>
<text x="213.4" y="51.8">LV_3V3</text>
<text x="34.3" y="56.9">RST_GLV_SEG+</text>
<text x="34.3" y="59.4">RST_GLV_SEG-</text>
<text x="121.2" y="54.4">SLOOP_EN</text>
<text x="121.2" y="59.4">DISP_MOSI</text>
<text x="123.9" y="56.9">LV_RTN</text>
<text x="176.5" y="59.4">CHRG_EN</text>
<text x="176.5" y="54.4">CHRG_CURRENT</text>
<text x="220.2" y="56.9">RESET</text>
<text x="251.5" y="56.9">LV_3V3</text>
<text x="34.3" y="63.2">GLV_24V</text>
<text x="34.3" y="65.8">GLV_RTN</text>
<text x="64.8" y="64.5">SCL_GLV</text>
<text x="75.4" y="64.5">LED_G</text>
<text x="104.1" y="64.5">LV_RTN</text>
<text x="176.5" y="62">DISP_CS</text>
<text x="203.9" y="64.5">LV_RTN</text>
<text x="219.2" y="60.7">LV_RTN</text>
<text x="251.5" y="64.5">WATCHDOG</text>
<text x="125.4" y="69.6">LV_5V</text>
<text x="64.8" y="74.7">SDA_GLV</text>
<text x="75.4" y="74.7">LED_O</text>
<text x="104.1" y="74.7">LV_RTN</text>
<text x="163.8" y="83.6">LV_3V3</text>
<text x="25.3" y="89.9">BTN_LEFT_MCU</text>
<text x="111.8" y="89.9">LV_3V3</text>
<text x="144.2" y="86.1">LV_RTN</text>
<text x="188" y="86.1">LV_RTN</text>
<text x="245.1" y="84.8">LV_3V3</text>
<text x="19.8" y="93.7">LV_RTN</text>
<text x="52.1" y="93.7">LV_3V3</text>
<text x="149.3" y="93.7">SCL_GLV</text>
<text x="52.1" y="97.5">BTN_LEFT</text>
<text x="75.5" y="97.5">SDA_GLV</text>
<text x="75.7" y="100.1">SCL_GLV</text>
<text x="149.1" y="96.3">SDA_GLV</text>
<text x="27.3" y="105.2">BTN_UP_MCU</text>
<text x="205.6" y="107.7">AIRS+</text>
<text x="245.1" y="107.7">AIRS_STATUS</text>
<text x="19.8" y="109">LV_RTN</text>
<text x="52.1" y="109">LV_3V3</text>
<text x="52.1" y="112.8">BTN_UP</text>
<text x="175.3" y="111.5">LV_RTN</text>
<text x="206" y="112.8">AIRS-</text>
<text x="245.1" y="112.8">LV_RTN</text>
<text x="156.2" y="115.3">LV_RTN</text>
<text x="19.8" y="124.2">LV_RTN</text>
<text x="24.1" y="120.4">BTN_DOWN_MCU</text>
<text x="52.1" y="124.2">LV_3V3</text>
<text x="111.8" y="120.4">LV_RTN</text>
<text x="203.6" y="122.9">SLOOP2</text>
<text x="245.1" y="122.9">SLOOP2_STATUS</text>
<text x="52.1" y="128">BTN_DOWN</text>
<text x="156.2" y="129.3">LV_24V</text>
<text x="203.9" y="128">LV_RTN</text>
<text x="245.1" y="128">LV_RTN</text>
<text x="22.5" y="135.6">BTN_CENTER_MCU</text>
<text x="90.9" y="136.9">SCL_GLV</text>
<text x="121.9" y="136.9">LV_3V3</text>
<text x="182.9" y="134.4">SLOOP1_OUT</text>
<text x="19.8" y="139.4">LV_RTN</text>
<text x="52.1" y="139.4">LV_3V3</text>
<text x="52.1" y="143.3">BTN_CENTER</text>
<text x="90.7" y="139.4">SDA_GLV</text>
<text x="121.9" y="139.4">LED_G</text>
<text x="121.9" y="142">LED_O</text>
<text x="182.9" y="142">SLOOP1_IN</text>
<text x="200.9" y="138.2">SLOOP1_IN</text>
<text x="203.9" y="143.3">LV_RTN</text>
<text x="245.1" y="143.3">LV_RTN</text>
<text x="245.1" y="138.2">SLOOP1_STATUS</text>
<text x="76.1" y="147.1">LV_3V3</text>
<text x="89.6" y="147.1">LV_RTN</text>
<text x="90.6" y="149.6">RESET</text>
<text x="121.9" y="144.5">RST_GLV_SEG+</text>
<text x="121.9" y="147.1">RST_GLV_SEG-</text>
<text x="121.9" y="149.6">GLV_STATUS</text>
<text x="19.8" y="154.7">LV_RTN</text>
<text x="24.2" y="150.9">BTN_RIGHT_MCU</text>
<text x="52.1" y="154.7">LV_3V3</text>
<text x="93.4" y="154.7">IO_INT</text>
<text x="121.9" y="152.1">SLOOP1_STATUS</text>
<text x="121.9" y="154.7">SLOOP2_STATUS</text>
<text x="142.8" y="152.1">SLOOP_EN</text>
<text x="203" y="153.4">GLV_24V</text>
<text x="245.1" y="153.4">GLV_STATUS</text>
<text x="52.1" y="158.5">BTN_RIGHT</text>
<text x="75.7" y="159.8">LV_RTN</text>
<text x="92.2" y="157.2">LV_RTN</text>
<text x="121.9" y="157.2">AIRS_STATUS</text>
<text x="153.1" y="159.8">LV_RTN</text>
<text x="202.6" y="158.5">GLV_RTN</text>
<text x="245.1" y="158.5">LV_RTN</text>
<text x="104.1" y="171.2">LV_5V</text>
<text x="24.9" y="178.8">LV_RTN</text>
<text x="54.6" y="178.8">LV_5V</text>
<text x="80.3" y="178.8">CANTX</text>
<text x="127" y="178.8">CAN_H</text>
<text x="80.1" y="181.4">CANRX</text>
<text x="20.4" y="191.5">CAN_SHIELD</text>
<text x="54.6" y="191.5">LV_RTN</text>
<text x="69.3" y="189">LV_RTN</text>
<text x="127" y="189">CAN_L</text>
<text x="92.2" y="196.6">LV_RTN</text>
</g>
<g font-size="1.8" fill="#0000c2">
<text x="120.5" y="16.7">1A Max 3V3 Current Output</text>
<text x="111.8" y="18.8">(500mA max due to 5V regulator limit)</text>
<text x="252.7" y="45.5">10uA draw</text>
<text x="185.6" y="78.5">100uA draw</text>
<text x="113.5" y="84.8">1mA draw</text>
<text x="75.4" y="104.4">I2C Address:</text>
<text x="75.8" y="106.4">0011000 (24)</text>
<text x="184.1" y="116.6">1101000 (104)</text>
<text x="184.7" y="114.5">I2C Address:</text>
<text x="128.7" y="128">1mA draw</text>
<text x="86.9" y="142.5">I2C Address:</text>
<text x="87.3" y="144.5">0100000 (32)</text>
<text x="168.9" y="146.3">R=2880</text>
<text x="168.9" y="148.3">I=8.33mA</text>
<text x="114.3" y="193.3">Do not populate 120 Ohm resistor!</text>
<text x="114.3" y="195.3">Footprint is included for debugging.</text>
</g>
<g font-size="1.8" fill="#008484">
<text x="146.6" y="20.3">ESP32_DEVKITC</text>
<text x="152.6" y="18">U5</text>
<text x="108.9" y="24.7">PWR_FLAG</text>
<text x="102.7" y="35.1">C41</text>
<text x="99.8" y="37.4">1u/50V</text>
<text x="234.8" y="53.4">ADM6320</text>
<text x="237.6" y="51.1">U3</text>
<text x="63.9" y="59.9">TP9</text>
<text x="96.9" y="60">D2</text>
<text x="208" y="57.9">C2</text>
<text x="232.2" y="57.8">RESET</text>
<text x="241.6" y="57.8">VCC</text>
<text x="63.8" y="62.2">SCL</text>
<text x="86.1" y="62.5">270</text>
<text x="86.5" y="60.2">R7</text>
<text x="92.5" y="62.3">LED_GREEN</text>
<text x="202.3" y="60.2">0.1u/50V</text>
<text x="232.2" y="61.6">GND</text>
<text x="232.2" y="65.4">MR</text>
<text x="241.9" y="65.4">WDI</text>
<text x="63.9" y="70.1">TP8</text>
<text x="86.5" y="70.4">R8</text>
<text x="96.9" y="70.1">D3</text>
<text x="216.1" y="71.8">0.1u/50V</text>
<text x="218.6" y="69.3">C3</text>
<text x="63.7" y="72.4">SDA</text>
<text x="86.1" y="72.7">270</text>
<text x="91.8" y="72.4">LED_ORANGE</text>
<text x="154.6" y="83">1u/50V</text>
<text x="155.9" y="80.6">C34</text>
<text x="167.8" y="80.1">PWR_FLAG</text>
<text x="178.4" y="82.8">BR1225</text>
<text x="179.9" y="80.4">BT1</text>
<text x="223" y="89.6">R47</text>
<text x="230.7" y="89.6">R39</text>
<text x="238.3" y="89.6">R40</text>
<text x="245.8" y="89.6">R3</text>
<text x="43.8" y="94.7">100k</text>
<text x="44.6" y="92.1">R9</text>
<text x="79.3" y="93.4">MCP9804</text>
<text x="85.3" y="90.9">U1</text>
<text x="163.1" y="94.6">SCL</text>
<text x="170.8" y="95.7" transform="rotate(-90 170.8 95.7)">VCC</text>
<text x="223.1" y="91.9">10k</text>
<text x="230.7" y="91.9">10k</text>
<text x="238.3" y="91.9">10k</text>
<text x="245.9" y="91.9">10k</text>
<text x="29.4" y="101">0.1u/50V</text>
<text x="31.9" y="98.5">C7</text>
<text x="44.1" y="100.9">R10</text>
<text x="44.8" y="98.3">1k</text>
<text x="89.4" y="98.4">SDA</text>
<text x="89.4" y="101">SCL</text>
<text x="97.2" y="99.5" transform="rotate(-90 97.2 99.5)">VDD</text>
<text x="163.1" y="97.2">SDA</text>
<text x="173.4" y="98.2" transform="rotate(-90 173.4 98.2)">VBACK</text>
<text x="179.2" y="99.7">IRQ</text>
<text x="44.1" y="107.4">R11</text>
<text x="99.6" y="106">Alert</text>
<text x="147.6" y="104.8">32K</text>
<text x="148.7" y="102.3">Y1</text>
<text x="163.1" y="102.2">OSCI</text>
<text x="163.1" y="104.8">OSCO</text>
<text x="173.4" y="106.2" transform="rotate(-90 173.4 106.2)">GND</text>
<text x="184.4" y="106.1">U7</text>
<text x="215.4" y="105.7">5.1k</text>
<text x="216.1" y="103.4">R2</text>
<text x="227.2" y="105.2">TLP293-4</text>
<text x="228.9" y="102.9">U19A</text>
<text x="31.9" y="113.7">C8</text>
<text x="43.8" y="109.9">100k</text>
<text x="44.8" y="113.6">1k</text>
<text x="89.4" y="113.7">A2</text>
<text x="89.4" y="111.1">A1</text>
<text x="89.4" y="108.6">A0</text>
<text x="112.3" y="113.8">C1</text>
<text x="147.4" y="110">C33</text>
<text x="147.4" y="112.3">20p</text>
<text x="156.3" y="110">C38</text>
<text x="156.3" y="112.3">20p</text>
<text x="184.8" y="108.6">BQ32002</text>
<text x="29.4" y="116.3">0.1u/50V</text>
<text x="44.1" y="116.1">R12</text>
<text x="97.2" y="115.1" transform="rotate(-90 97.2 115.1)">GND</text>
<text x="113.1" y="116.1">0.1u/50V</text>
<text x="215.5" y="118.6">R38</text>
<text x="228.9" y="118.2">U19B</text>
<text x="43.8" y="125.1">100k</text>
<text x="44.1" y="122.6">R13</text>
<text x="215.4" y="120.9">5.1k</text>
<text x="227.2" y="120.5">TLP293-4</text>
<text x="29.4" y="131.5">0.1u/50V</text>
<text x="31.9" y="129">C9</text>
<text x="44.1" y="131.4">R14</text>
<text x="44.8" y="128.8">1k</text>
<text x="109.4" y="131.1">U6</text>
<text x="166.4" y="131.9">G5Q-1A4 DC24</text>
<text x="171.6" y="129.6">K1</text>
<text x="44.1" y="137.8">R15</text>
<text x="105.2" y="137.8">SCL</text>
<text x="106.1" y="133.4">MCP23008</text>
<text x="112.5" y="137.8">Vdd</text>
<text x="158.1" y="137.9">D1</text>
<text x="215.4" y="136.2">5.1k</text>
<text x="216.1" y="133.9">R5</text>
<text x="227.2" y="135.7">TLP293-4</text>
<text x="228.9" y="133.4">U19C</text>
<text x="43.8" y="140.4">100k</text>
<text x="105.2" y="140.3">SDA</text>
<text x="105.2" y="142.9">A2</text>
<text x="112.3" y="140.3">GP7</text>
<text x="112.3" y="142.9">GP6</text>
<text x="156.9" y="140.3">S1B</text>
<text x="29.4" y="146.7">0.1u/50V</text>
<text x="31.4" y="144.2">C10</text>
<text x="44.1" y="146.6">R16</text>
<text x="44.8" y="144.1">1k</text>
<text x="105.2" y="145.4">A1</text>
<text x="105.2" y="148">A0</text>
<text x="112.3" y="148">GP4</text>
<text x="112.3" y="145.4">GP5</text>
<text x="215.5" y="149.1">R46</text>
<text x="228.9" y="148.6">U19D</text>
<text x="43.8" y="155.6">100k</text>
<text x="44.1" y="153.1">R17</text>
<text x="74" y="155.5">0.1u/50V</text>
<text x="79.7" y="153.2">C6</text>
<text x="105.2" y="150.5">RESET</text>
<text x="105.2" y="153">NC</text>
<text x="105.2" y="155.6">INT</text>
<text x="112.3" y="155.6">GP1</text>
<text x="112.3" y="153">GP2</text>
<text x="112.3" y="150.5">GP3</text>
<text x="165.4" y="151.9">Q1</text>
<text x="165.8" y="154.2">DMN3730U</text>
<text x="215.4" y="151.4">5.1k</text>
<text x="227.2" y="151">TLP293-4</text>
<text x="29.4" y="162">0.1u/50V</text>
<text x="31.4" y="159.4">C11</text>
<text x="44.1" y="161.8">R18</text>
<text x="44.8" y="159.3">1k</text>
<text x="105.2" y="160.7">NC</text>
<text x="105.2" y="158.1">Vss</text>
<text x="112.3" y="158.1">GP0</text>
<text x="113.3" y="160.7">NC</text>
<text x="89.1" y="172.1">U4</text>
<text x="84.2" y="174.7">MCP2551-I-SN</text>
<text x="92.5" y="179.7">TXD</text>
<text x="30.1" y="184.9">R1</text>
<text x="39.1" y="184.9">C4</text>
<text x="55.2" y="184.9">C5</text>
<text x="92.5" y="182.2">RXD</text>
<text x="102.2" y="181.3" transform="rotate(-90 102.2 181.3)">VDD</text>
<text x="105.6" y="182.2">CANH</text>
<text x="123.9" y="183.7">R6</text>
<text x="124.1" y="186">120</text>
<text x="29.9" y="187.2">1M</text>
<text x="40.2" y="187.2">C</text>
<text x="56" y="187.2">0.1u/50V</text>
<text x="81.4" y="187.2">R4</text>
<text x="81.7" y="189.8">1k</text>
<text x="92.5" y="187.3">Vref</text>
<text x="92.5" y="189.9">Rs</text>
<text x="102.2" y="190.8" transform="rotate(-90 102.2 190.8)">VSS</text>
<text x="105.8" y="187.3">CANL</text>
</g>
<g font-size="1.4" fill="#840000">
<text x="135.5" y="23.9">1</text>
<text x="170.7" y="23.9">20</text>
<text x="135.5" y="26.4">2</text>
<text x="135.5" y="29">3</text>
<text x="170.7" y="26.4">21</text>
<text x="170.7" y="29">22</text>
<text x="135.5" y="31.5">4</text>
<text x="135.5" y="34">5</text>
<text x="170.7" y="31.5">23</text>
<text x="170.7" y="34">24</text>
<text x="135.5" y="36.6">6</text>
<text x="135.5" y="39.1">7</text>
<text x="135.5" y="41.7">8</text>
<text x="170.7" y="36.6">25</text>
<text x="170.7" y="39.1">26</text>
<text x="170.7" y="41.7">27</text>
<text x="135.1" y="46.7">10</text>
<text x="135.5" y="44.2">9</text>
<text x="170.7" y="44.2">28</text>
<text x="170.7" y="46.7">29</text>
<text x="135.1" y="49.3">11</text>
<text x="135.1" y="51.8">12</text>
<text x="170.7" y="49.3">30</text>
<text x="170.7" y="51.8">31</text>
<text x="135.1" y="54.4">13</text>
<text x="135.1" y="56.9">14</text>
<text x="135.1" y="59.4">15</text>
<text x="170.7" y="54.4">32</text>
<text x="170.7" y="56.9">33</text>
<text x="170.7" y="59.4">34</text>
<text x="135.1" y="62">16</text>
<text x="135.1" y="64.5">17</text>
<text x="170.7" y="62">35</text>
<text x="170.7" y="64.5">36</text>
<text x="135.1" y="67.1">18</text>
<text x="135.1" y="69.6">19</text>
<text x="170.7" y="67.1">37</text>
<text x="170.7" y="69.6">38</text>
</g>
<g font-size="1.4" fill="#008484">
<text x="139.4" y="24.6">3V3</text>
<text x="139.4" y="27.2">EN</text>
<text x="139.4" y="29.7">SENSOR_VP</text>
<text x="164" y="24.6">GND3</text>
<text x="164.8" y="27.2">IO23</text>
<text x="164.8" y="29.7">IO22</text>
<text x="139.4" y="32.3">SENSOR_VN</text>
<text x="139.4" y="34.8">IO34</text>
<text x="164.1" y="34.8">RXD0</text>
<text x="164.3" y="32.3">TXD0</text>
<text x="139.4" y="37.3">IO35</text>
<text x="139.4" y="39.9">IO32</text>
<text x="164" y="39.9">GND2</text>
<text x="164.8" y="37.3">IO21</text>
<text x="139.4" y="47.5">IO26</text>
<text x="139.4" y="42.4">IO33</text>
<text x="139.4" y="45">IO25</text>
<text x="164.8" y="42.4">IO19</text>
<text x="164.8" y="45">IO18</text>
<text x="165.6" y="47.5">IO5</text>
<text x="139.4" y="50">IO27</text>
<text x="139.4" y="52.6">IO14</text>
<text x="164.8" y="50">IO17</text>
<text x="164.8" y="52.6">IO16</text>
<text x="139.4" y="55.1">IO12</text>
<text x="139.4" y="57.7">GND1</text>
<text x="165.6" y="55.1">IO4</text>
<text x="165.6" y="57.7">IO0</text>
<text x="139.4" y="60.2">IO13</text>
<text x="139.4" y="62.7">SD2</text>
<text x="139.4" y="65.3">SD3</text>
<text x="164.8" y="62.7">IO15</text>
<text x="165.2" y="65.3">SD1</text>
<text x="165.6" y="60.2">IO2</text>
<text x="139.4" y="67.8">CMD</text>
<text x="139.4" y="70.4">EXT_5V</text>
<text x="165" y="70.4">CLK</text>
<text x="165.2" y="67.8">SD0</text>
</g>
</svg>
